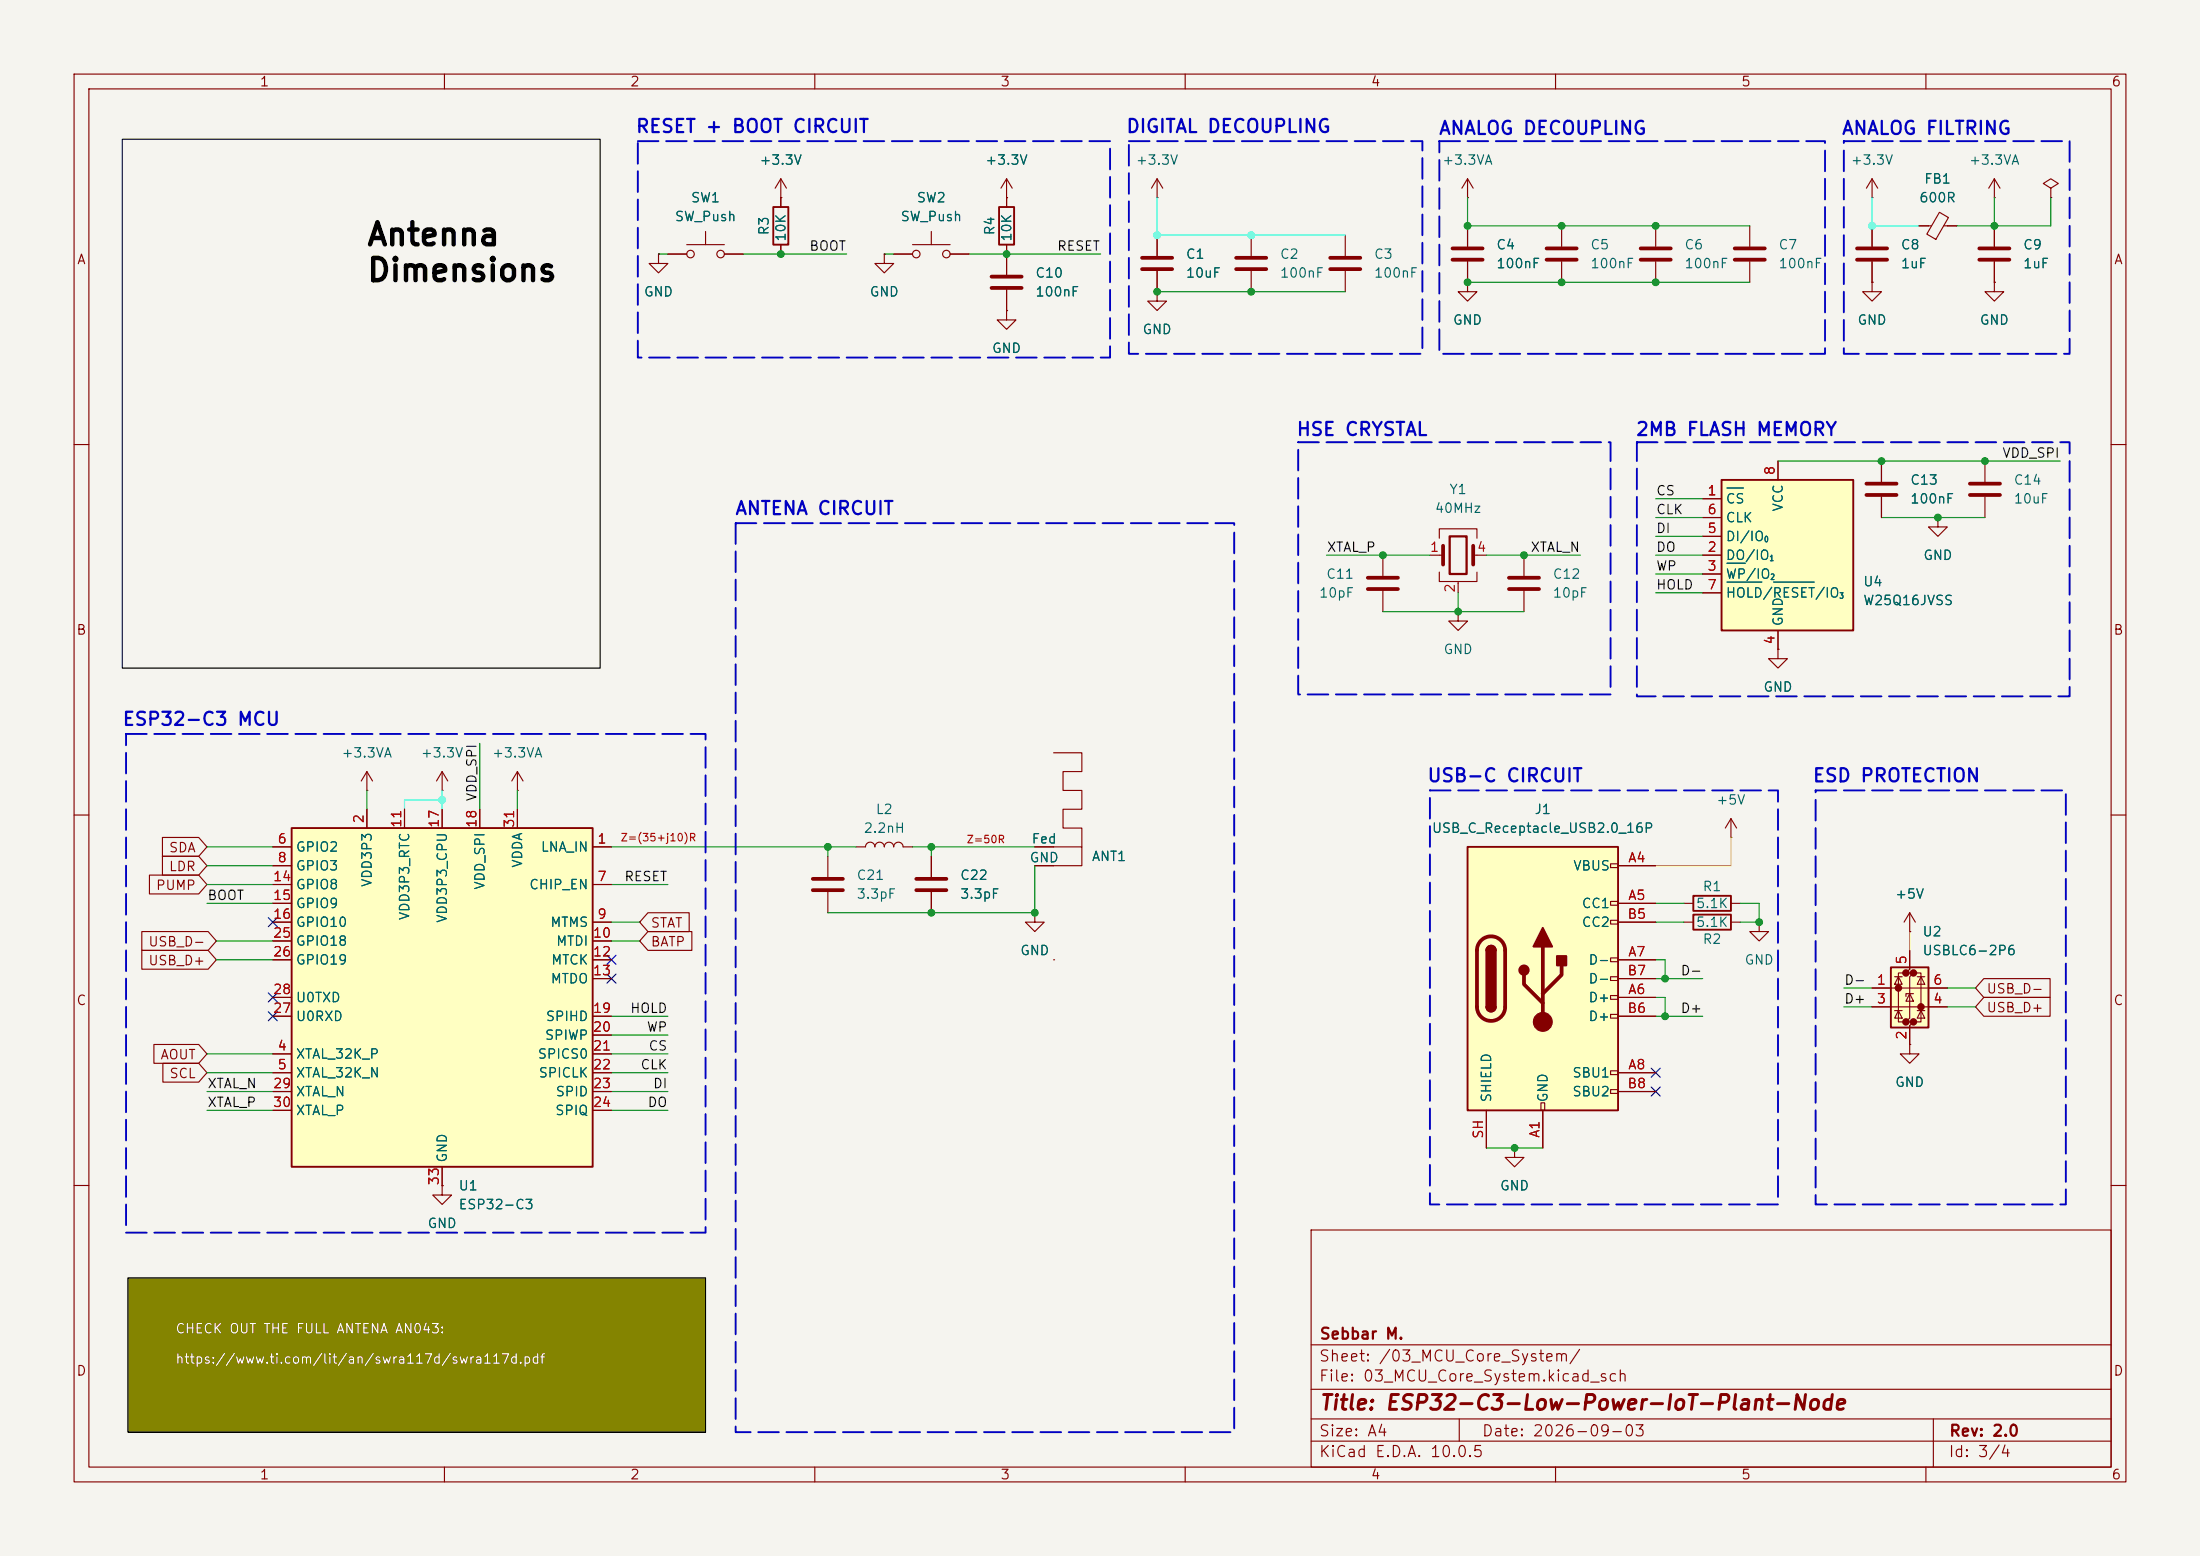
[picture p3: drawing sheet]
<svg xmlns="http://www.w3.org/2000/svg" width="297mm" height="210mm" viewBox="0 0 297 210" stroke-linecap="round" stroke-linejoin="round" font-family="sans-serif">
<path d="M0 0h297v210h-297z" fill="#f5f4ef" stroke="#f5f4ef" stroke-width=".14"/>
<g fill="none" stroke="#840000" stroke-width=".15">
<path d="M10 10h277v190h-277zM12 12h273v186h-273zM60 10v2M110 10v2M160 10v2M210 10v2M260 10v2M10 60h2M285 60h2M10 110h2M285 110h2M10 160h2"/>
<path d="M177 166h108v32h-108zM285 160h2M60 198v2M110 198v2M160 198v2M177 194.5h108M177 191.5h108M177 187.5h108M177 181.5h108M197 191.5v3M210 198v2M260 198v2"/>
<path d="M261 191.5v6.5"/>
</g>
<path d="M17.3 172.5h77.9v20.8h-77.9z" fill="#848400"/>
<path d="M105.4 26.7h.1M105.4 24.1l-.8 1.3M105.4 24.1l.8 1.3M105.4 24.1v2.6" fill="none" stroke="#840000" stroke-width=".15"/>
<path d="M232.4 64.8h17.8v20.3h-17.8z" fill="#ffffc2"/>
<path d="M104.4 27.9h2v5.1h-2zM134.9 27.9h2v5.1h-2zM232.4 64.8h17.8v20.3h-17.8z" fill="none" stroke="#840000" stroke-width=".25"/>
<g fill="none" stroke="#840000" stroke-width=".15">
<path d="M88.9 34.3v1.3h1.3l-1.3 1.2-1.3-1.2h1.3M88.9 34.3h.1M90.2 34.3h2.5M92.7 33h5.1M95.2 31.2v1.8M97.8 34.3h2.5M105.4 26.7v1.2M105.4 33v1.3M119.4 34.3v1.3h1.2l-1.2 1.2-1.3-1.2h1.3M119.4 34.3h.1M120.6 34.3h2.6M123.2 33h5.1"/>
<path d="M125.7 31.2v1.8M128.3 34.3h2.5M135.9 26.7h.1M135.9 24.1l-.8 1.3M135.9 24.1l.8 1.3M135.9 24.1v3.8M135.9 33v4.1M135.9 39.1v2.8M156.2 39.4v1.2h1.3l-1.3 1.3-1.3-1.3h1.3M156.2 39.4h.1M168.9 31.8v2.7M168.9 36.6v2.8"/>
<path d="M181.6 31.8v2.7M181.6 36.6v2.8M198.1 26.7h.1M198.1 24.1v2.6M198.1 30.5v2.8M198.1 35.3v2.8M198.1 24.1l-.7 1.3M198.1 24.1l.8 1.3M135.9 41.9v1.3h1.3l-1.3 1.3-1.3-1.3h1.3M135.9 41.9h.1M229.9 67.3h2.5M229.9 74.9h2.5"/>
<path d="M229.9 77.5h2.5M229.9 72.4h2.5M229.9 69.9h2.5M240 62.2v2.6M261.6 69.9v1.2h1.3l-1.3 1.3-1.3-1.3h1.3M261.6 69.9h.1M229.9 80h2.5M240 87.6v1.3h1.3l-1.3 1.3-1.2-1.3h1.2M240 87.6h.1M240 85.1v2.5M69.8 106.7h.1M69.8 104.1l-.7 1.3"/>
<path d="M69.8 104.1l.8 1.3M69.8 104.1v2.6M111.8 115.6v2.8M115.6 114.3h1.2a.64 .64 0 0 1 .7-.6 .64 .64 0 0 1 .6 .6 .64 .64 0 0 1 .6-.6 .64 .64 0 0 1 .7 .6 .64 .64 0 0 1 .6-.6 .64 .64 0 0 1 .6 .6 .64 .64 0 0 1 .7-.6 .64 .64 0 0 1 .6 .6h1.3M125.7 115.6v2.8M111.8 120.4v2.8M125.7 120.4v2.8M139.7 123.2v1.3h1.3l-1.3 1.2-1.3-1.2h1.3M139.7 123.2h.1M257.8 125.7h.1M257.8 123.2l-.8 1.3M257.8 123.2l.8 1.3"/>
<path d="M257.8 123.2v2.5M204.5 154.9v1.3h1.2l-1.2 1.3-1.3-1.3h1.3M204.5 154.9h.1"/>
<circle cx="93.2" cy="34.3" r=".51"/>
<circle cx="97.3" cy="34.3" r=".51"/>
<circle cx="123.7" cy="34.3" r=".51"/>
<circle cx="127.8" cy="34.3" r=".51"/>
</g>
<path d="M233.1 65.9h2.3M233.1 76h2.5M233.1 78.6h4.8M239.4 78.6h5.5" fill="none" stroke="#006464" stroke-width=".15"/>
<path d="M133.9 37.3h4M133.9 38.9h4M166.9 34.8h4M166.9 36.3h4M179.6 34.8h4M179.6 36.3h4M196.1 33.5h4.1M196.1 35.1h4.1M109.7 118.6h4.1M123.7 118.6h4.1M109.7 120.1h4.1M123.7 120.1h4.1" fill="none" stroke="#840000" stroke-width=".51"/>
<path d="M198.1 114.3h20.3v35.6h-20.3z" fill="#ffffc2"/>
<g fill="none" stroke="#840000" stroke-width=".15">
<path d="M156.2 26.7h.1M156.2 24.1l-.8 1.3M156.2 24.1l.8 1.3M156.2 24.1v2.6M198.1 38.1v1.3h1.3l-1.3 1.2-1.3-1.2h1.3M198.1 38.1h.1M223.5 30.5v2.8M223.5 35.3v2.8M196.8 82.6v1.2h1.3l-1.3 1.3-1.2-1.3h1.2M196.8 82.6h.1M217.4 116.6h1v.5h-1zM218.4 116.8h5.1"/>
<path d="M217.4 121.7h1v.5h-1zM217.4 124.2h1v.5h-1zM217.4 129.3h1v.5h-1zM217.4 131.8h1v.5h-1zM217.4 134.4h1v.5h-1zM217.4 136.9h1v.5h-1zM218.4 121.9h5.1M218.4 134.6h5.1M218.4 129.5h5.1M218.4 124.5h5.1M218.4 137.2h5.1M218.4 132.1h5.1"/>
<path d="M200.7 149.9v5M208 148.8h.5v1.1h-.5zM208.3 149.9v5M217.4 144.5h1v.5h-1zM217.4 147.1h1v.5h-1zM218.4 144.8h5.1M218.4 147.3h5.1M257.8 141v1.2h1.3l-1.3 1.3-1.3-1.3h1.3M257.8 141h.1"/>
</g>
<path d="M198.1 114.3h20.3v35.6h-20.3zM200.7 128.3a.64 .64 0 0 1 .6-.7 .64 .64 0 0 1 .6 .7M200.7 135.9a.64 .64 0 0 0 .6 .6 .64 .64 0 0 0 .6-.6" fill="none" stroke="#840000" stroke-width=".25"/>
<path d="M221.5 33.5h4.1M221.5 35.1h4.1M199.9 126.9a1.9 1.9 0 0 1 2.1-.4 1.9 1.9 0 0 1 1.2 1.8v7.6a1.91 1.91 0 0 1-1.9 1.9 1.91 1.91 0 0 1-1.9-1.9v-7.6a1.9 1.9 0 0 1 .5-1.4zM205.7 131.6v1.2l2.6 2.6M208.3 127.8v10.1M210.8 130.3v1.3l-2.5 2.5" fill="none" stroke="#840000" stroke-width=".51"/>
<g fill="#840000" stroke="#840000" stroke-width=".25">
<path d="M200.7 128.3h1.2v7.6h-1.2z"/>
<path d="M200.8 127.8a.64 .64 0 0 1 .7-.1 .64 .64 0 0 1 .4 .6h-1.2z"/>
<path d="M200.7 135.9h1.2a.64 .64 0 0 1-.6 .6 .64 .64 0 0 1-.6-.6z"/>
<path d="M208.3 125.2l1.2 2.6h-2.5z"/>
<path d="M210.2 129h1.3v1.3h-1.3z"/>
<circle cx="205.7" cy="130.9" r=".63"/>
</g>
<circle cx="208.3" cy="137.9" r="1.27" fill="#840000" stroke="#840000" stroke-width=".15"/>
<path d="M255.3 130.6h5v8.1h-5z" fill="#ffffc2"/>
<g fill="#840000" stroke="#840000" stroke-width=".51">
<circle cx="256.3" cy="133.3" r=".25"/>
<circle cx="257.3" cy="131.3" r=".25"/>
<circle cx="257.3" cy="137.9" r=".25"/>
<circle cx="258.3" cy="131.3" r=".25"/>
<circle cx="258.3" cy="137.9" r=".25"/>
<circle cx="259.3" cy="135.9" r=".25"/>
</g>
<g fill="none" stroke="#840000" stroke-width=".15">
<path d="M156.2 31.8v2.7M156.2 36.6v2.8M210.8 30.5v2.8M210.8 35.3v2.8M205.7 74.9v2.8M205.7 79.8v2.8M139.7 114.3h6.3v2.5h-6.3M142.2 101.6h3.8v2.5h-2.5v2.6h2.5v2.5h-2.5v2.6h2.5v2.5M142.2 129.5h.1M252.7 133.4h10.2M252.7 135.9h10.2M255.8 136.4h1"/>
<path d="M255.8 131.8h1M256.3 131.8l.5 1h-1zM256.3 136.4l.5 1h-1zM257.3 131.3h-1v6.6h1M257.8 128.3v2.5l-.5 .5h1l-.5 .5v5.6l-.5 .5h1l-.5 .5v2.6M257.8 134.1l.5 1h-1zM258.3 134.1h-1v.4M258.3 131.3h1v6.6h-1M258.8 136.4h1M258.8 131.8h1M259.3 131.8l.5 1h-1zM259.3 136.4l.5 1h-1z"/>
</g>
<path d="M255.3 130.6h5v8.1h-5z" fill="none" stroke="#840000" stroke-width=".25"/>
<path d="M154.2 34.8h4M154.2 36.3h4M208.8 33.5h4.1M208.8 35.1h4.1M203.7 78h4.1M203.7 79.5h4.1" fill="none" stroke="#840000" stroke-width=".51"/>
<path d="M39.4 111.8h40.6v45.7h-40.6z" fill="#ffffc2"/>
<path d="M39.4 111.8h40.6v45.7h-40.6zM228.6 120.9h5.1v2h-5.1zM228.6 123.4h5.1v2.1h-5.1z" fill="none" stroke="#840000" stroke-width=".25"/>
<g fill="none" stroke="#840000" stroke-width=".15">
<path d="M88.9 34.3h.1M90.2 34.3h2.5M97.8 34.3h2.5M105.4 26.7h.1M105.4 26.7v1.2M105.4 33v1.3M119.4 34.3h.1M120.6 34.3h2.6M128.3 34.3h2.5M135.9 26.7h.1M135.9 26.7v1.2M135.9 33v4.1"/>
<path d="M135.9 39.1v2.8M156.2 39.4h.1M156.2 31.8v2.7M156.2 36.6v2.8M198.1 38.1h.1M198.1 30.5v2.8M198.1 35.3v2.8M236.2 30.5v2.8M236.2 35.3v2.8M252.7 38.1v1.3h1.3l-1.3 1.2-1.2-1.2h1.2M252.7 38.1h.1M252.7 26.7h.1"/>
<path d="M252.7 24.1v2.6M252.7 30.5v2.8M252.7 35.3v2.8M252.7 24.1l-.7 1.3M252.7 24.1l.8 1.3M259.1 30.5h1.6M261.8 28.7l1.2 .7-1.7 2.9-1.2-.7zM262.4 30.5h1.8M269.2 38.1v1.3h1.3l-1.3 1.2-1.2-1.2h1.2M269.2 38.1h.1M269.2 26.7h.1M269.2 24.1v2.6"/>
<path d="M269.2 30.5v2.8M269.2 35.3v2.8M269.2 24.1l-.7 1.3M269.2 24.1l.8 1.3M276.9 25.4l1-.6-1-.7-1.1 .7 1.1 .6v1.3M276.9 26.7h.1M135.9 41.9h.1M186.7 74.9v2.8M186.7 79.8v2.8M193 74.9h1.8M194.3 72.6v-1.2h5.1v1.2M194.3 77.2v1.3h5.1v-1.3"/>
<path d="M196.8 78.5v1.5M198.9 74.9h1.8M229.9 74.9h2.5M229.9 67.3h2.5M229.9 77.5h2.5M229.9 72.4h2.5M229.9 69.9h2.5M240 62.2v2.6M254 62.2v2.8M254 67.1v2.8M261.6 69.9h.1M268 62.2v2.8"/>
<path d="M268 67.1v2.8M229.9 80h2.5M240 87.6h.1M240 85.1v2.5M20.2 118.1h6.6l1.1 1.3-1.1 1.3h-6.6zM21.9 113h4.9l1.1 1.3-1.1 1.3h-4.9zM21.9 115.6h4.9l1.1 1.2-1.1 1.3h-4.9zM36.8 114.3h2.6M36.8 119.4h2.6M36.8 116.8h2.6M49.5 106.7h.1M49.5 104.1v2.6"/>
<path d="M49.5 109.2v2.6M49.5 104.1l-.7 1.3M49.5 104.1l.8 1.3M54.6 109.2v2.6M59.7 106.7h.1M59.7 104.1v2.6M59.7 109.2v2.6M59.7 104.1l-.8 1.3M59.7 104.1l.8 1.3M64.8 109.2v2.6M69.8 109.2v2.6M80 114.3h2.5"/>
<path d="M80 119.4h2.5M125.7 115.6v2.8M139.7 114.3h2.5M139.7 116.8h2.5M218.4 116.8h5.1M233.7 113h.1M233.7 110.5l-.8 1.3M233.7 110.5l.7 1.3M233.7 110.5v2.5M19.1 125.7h9l1.1 1.3-1.1 1.3h-9zM19.1 128.3h9l1.1 1.2-1.1 1.3h-9zM36.8 124.5h2.6"/>
<path d="M36.8 127h2.6M36.8 129.5h2.6M36.8 121.9h2.6M36.8 137.2h2.6M36.8 134.6h2.6M80 124.5h2.5M80 127h2.5M80 129.5h2.5M80 132.1h2.5M80 137.2h2.5M80 139.7h2.5M87.5 125.7h5.9v2.6h-5.9l-1.1-1.3z"/>
<path d="M87.5 123.2h5.5v2.5h-5.5l-1.1-1.2zM125.7 120.4v2.8M139.7 123.2h.1M218.4 124.5h5.1M218.4 129.5h5.1M218.4 132.1h5.1M218.4 121.9h5.1M218.4 137.2h5.1M218.4 134.6h5.1M227.3 124.5h1.3M227.3 121.9h1.3M233.7 124.5h1.2"/>
<path d="M233.7 121.9h1.2M237.5 124.5v1.2h1.3l-1.3 1.3-1.3-1.3h1.3M237.5 124.5h.1M252.7 133.4h2.6M252.7 135.9h2.6M257.8 125.7h.1M257.8 128.3v2.5M257.8 138.4v2.6M260.3 133.4h2.6M260.3 135.9h2.6M267.8 132.1h9v2.5h-9l-1.1-1.2zM267.8 134.6h9v2.6h-9l-1.1-1.3z"/>
<path d="M20.8 141h6l1.1 1.2-1.1 1.3h-6zM22 143.5h4.8l1.1 1.3-1.1 1.3h-4.8zM36.8 142.2h2.6M36.8 144.8h2.6M36.8 147.3h2.6M36.8 149.9h2.6M59.7 157.5v2.5M80 142.2h2.5M80 144.8h2.5M80 147.3h2.5M80 149.9h2.5M200.7 149.9v5"/>
<path d="M204.5 154.9h.1M208.3 149.9v5M218.4 144.8h5.1M218.4 147.3h5.1M257.8 141h.1M59.7 160v1.3h1.3l-1.3 1.3-1.3-1.3h1.3M59.7 160h.1"/>
</g>
<g fill="none" stroke="#840000" stroke-width=".51">
<path d="M234.2 33.5h4.1M234.2 35.1h4.1M250.7 33.5h4.1M250.7 35.1h4.1M267.2 33.5h4.1M267.2 35.1h4.1M184.7 78h4M184.7 79.5h4M194.8 73.7v2.5M198.9 73.7v2.5M252 65.3h4M252 66.8h4"/>
<path d="M265.9 65.3h4.1M265.9 66.8h4.1"/>
</g>
<path d="M195.7 72.4h2.3v5.1h-2.3z" fill="none" stroke="#840000" stroke-width=".3"/>
<g fill="none" stroke="#009600" stroke-width=".15">
<path d="M88.9 34.3h1.3M100.3 34.3h14M119.4 34.3h1.2M130.8 34.3h17.8M156.2 39.4h25.4M198.1 26.7v3.8h38.1M198.1 38.1h38.1M269.2 26.7v3.8M276.9 26.7v3.8h-12.7M179.1 74.9h13.9M200.7 74.9h12.7M223.5 74.9h6.4"/>
<path d="M223.5 69.9h6.4M223.5 77.5h6.4M223.5 72.4h6.4M223.5 67.3h6.4M240 62.2h38.1M254 69.9h14M186.7 82.6h19M196.8 80v2.6M223.5 80h6.4M27.9 114.3h8.9M27.9 119.4h8.9M27.9 116.8h8.9"/>
<path d="M49.5 106.7v2.5M64.8 100.3v8.9M69.8 106.7v2.5M82.5 114.3h33.1M82.5 119.4h7.7M111.8 114.3v1.3M123.2 114.3h16.5M125.7 114.3v1.3M139.7 116.8v6.4h-27.9M27.9 121.9h8.9M29.2 127h7.6M29.2 129.5h7.6"/>
<path d="M82.5 127h3.9M82.5 137.2h7.7M82.5 124.5h3.9M82.5 139.7h7.7M223.5 121.9h3.8M223.5 129.5h1.3v2.6M223.5 134.6h1.3v2.6M223.5 137.2h6.4M223.5 124.5h3.8M223.5 132.1h6.4M234.9 121.9h2.6v2.6h-2.6M248.9 135.9h3.8"/>
<path d="M248.9 133.4h3.8M262.9 135.9h3.8M262.9 133.4h3.8M27.9 147.3h8.9M27.9 149.9h8.9M27.9 144.8h8.9M27.9 142.2h8.9M82.5 147.3h7.7M82.5 149.9h7.7M82.5 144.8h7.7M82.5 142.2h7.7M200.7 154.9h7.6"/>
</g>
<path d="M156.2 26.7v5.1h25.4M252.7 26.7v3.8h6.4M59.7 106.7v2.5M59.7 108h-5.1v1.2" fill="none" stroke="#00ffe5" stroke-width=".15"/>
<path d="M233.7 113v3.8h-10.2M257.8 125.7v2.6" fill="none" stroke="#ffe100" stroke-width=".15"/>
<g fill="none" stroke="#000084" stroke-width=".15">
<path d="M36.2 123.9l1.2 1.2M36.2 134l1.2 1.2M36.2 136.6l1.2 1.2M37.4 123.9l-1.2 1.2M37.4 134l-1.2 1.2M37.4 136.6l-1.2 1.2M81.9 128.9l1.3 1.2M81.9 131.5l1.3 1.2M83.2 128.9l-1.3 1.2M83.2 131.5l-1.3 1.2M222.9 144.2l1.2 1.2M222.9 146.7l1.2 1.2"/>
<path d="M224.1 144.2l-1.2 1.2M224.1 146.7l-1.2 1.2"/>
</g>
<path d="M16.5 18.8h64.5v71.4h-64.5zM17.3 172.5h77.9v20.8h-77.9z" fill="none" stroke="#000" stroke-width=".15"/>
<path d="M86.1 19.1h63.8v29.2h-63.8zM152.4 19.1h39.6v28.7h-39.6zM194.3 19.1h52.1v28.7h-52.1zM248.9 19.1h30.5v28.7h-30.5zM175.3 59.7h42.1v34h-42.1zM221 59.7h58.4v34.3h-58.4zM99.3 70.6h67.3v122.7h-67.3zM17 99.1h78.2v67.3h-78.2zM193 106.7h47v55.9h-47zM245.1 106.7h33.8v55.9h-33.8z" fill="none" stroke="#0000c2" stroke-width=".25" stroke-dasharray="2.8 1"/>
<path d="M233.1 65.9h2.3M233.1 76h2.5M233.1 78.6h4.8M239.4 78.6h5.5" fill="none" stroke="#006464" stroke-width=".15"/>
<g fill="#00ffe5" stroke="#00ffe5" stroke-width=".14">
<circle cx="156.2" cy="31.8" r=".46"/>
<circle cx="168.9" cy="31.8" r=".46"/>
<circle cx="59.7" cy="108" r=".46"/>
<circle cx="252.7" cy="30.5" r=".46"/>
</g>
<g fill="#009600" stroke="#009600" stroke-width=".14">
<circle cx="156.2" cy="39.4" r=".46"/>
<circle cx="168.9" cy="39.4" r=".46"/>
<circle cx="105.4" cy="34.3" r=".46"/>
<circle cx="135.9" cy="34.3" r=".46"/>
<circle cx="125.7" cy="123.2" r=".46"/>
<circle cx="125.7" cy="114.3" r=".46"/>
<circle cx="111.8" cy="114.3" r=".46"/>
<circle cx="139.7" cy="123.2" r=".46"/>
<circle cx="204.5" cy="154.9" r=".46"/>
<circle cx="224.8" cy="132.1" r=".46"/>
<circle cx="224.8" cy="137.2" r=".46"/>
<circle cx="237.5" cy="124.5" r=".46"/>
<circle cx="223.5" cy="38.1" r=".46"/>
<circle cx="186.7" cy="74.9" r=".46"/>
<circle cx="210.8" cy="30.5" r=".46"/>
<circle cx="198.1" cy="30.5" r=".46"/>
<circle cx="196.8" cy="82.6" r=".46"/>
<circle cx="205.7" cy="74.9" r=".46"/>
<circle cx="223.5" cy="30.5" r=".46"/>
<circle cx="210.8" cy="38.1" r=".46"/>
<circle cx="198.1" cy="38.1" r=".46"/>
<circle cx="261.6" cy="69.9" r=".46"/>
<circle cx="254" cy="62.2" r=".46"/>
<circle cx="269.2" cy="30.5" r=".46"/>
<circle cx="268" cy="62.2" r=".46"/>
</g>
<g font-size="3">
<text x="49.4" y="33.9">Antenna</text>
<text x="49.4" y="38.7">Dimensions</text>
</g>
<text font-size="2" fill="#840000" x="178" y="190.8">Title: ESP32-C3-Low-Power-IoT-Plant-Node</text>
<g font-size="1.8" fill="#0000c2">
<text x="85.7" y="18.4">RESET + BOOT CIRCUIT</text>
<text x="151.9" y="18.4">DIGITAL DECOUPLING</text>
<text x="194.1" y="18.6">ANALOG DECOUPLING</text>
<text x="248.5" y="18.6">ANALOG FILTRING</text>
<text x="174.9" y="59.3">HSE CRYSTAL</text>
<text x="220.7" y="59.3">2MB FLASH MEMORY</text>
<text x="99.1" y="69.9">ANTENA CIRCUIT</text>
<text x="16.4" y="98.4">ESP32-C3 MCU</text>
<text x="192.6" y="106">USB-C CIRCUIT</text>
<text x="244.6" y="106">ESD PROTECTION</text>
</g>
<g font-size="1.5" fill="#840000">
<text x="178" y="184.1">Sheet: /03_MCU_Core_System/</text>
<text x="178" y="181.1">Sebbar M.</text>
<text x="178" y="186.8">File: 03_MCU_Core_System.kicad_sch</text>
<text x="178" y="197">KiCad E.D.A. 10.0.5</text>
<text x="178" y="194.2">Size: A4</text>
<text x="200" y="194.2">Date: 2026-09-03</text>
<text x="263" y="197">Id: 3/4</text>
<text x="263" y="194.2">Rev: 2.0</text>
</g>
<g font-size="1.3" fill="#840000">
<text x="35" y="12">1</text>
<text x="85" y="12">2</text>
<text x="135" y="12">3</text>
<text x="185" y="12">4</text>
<text x="235" y="12">5</text>
<text x="285" y="12">6</text>
<text x="10.3" y="36">A</text>
<text x="285.3" y="36">A</text>
<text x="10.2" y="86">B</text>
<text x="285.2" y="86">B</text>
<text x="22.7" y="115.4">SDA</text>
<text x="22.7" y="117.9">LDR</text>
<text x="21" y="120.4">PUMP</text>
<text x="87.8" y="125.5">STAT</text>
<text x="19.9" y="128.1">USB_D-</text>
<text x="19.9" y="130.6">USB_D+</text>
<text x="87.8" y="128.1">BATP</text>
<text x="10.2" y="136">C</text>
<text x="268.1" y="134.4">USB_D-</text>
<text x="268.1" y="136.9">USB_D+</text>
<text x="285.2" y="136">C</text>
<text x="21.6" y="143.3">AOUT</text>
<text x="22.8" y="145.8">SCL</text>
<text x="10.2" y="186">D</text>
<text x="285.2" y="186">D</text>
<text x="35" y="200">1</text>
<text x="85" y="200">2</text>
<text x="135" y="200">3</text>
<text x="185" y="200">4</text>
<text x="235" y="200">5</text>
<text x="285" y="200">6</text>
</g>
<g font-size="1.3" fill="#006464">
<text x="102.4" y="22.6">+3.3V</text>
<text x="132.9" y="22.6">+3.3V</text>
<text x="153.2" y="22.6">+3.3V</text>
<text x="194.6" y="22.6">+3.3VA</text>
<text x="249.8" y="22.6">+3.3V</text>
<text x="265.7" y="22.6">+3.3VA</text>
<text x="93.2" y="27.6">SW1</text>
<text x="123.7" y="27.6">SW2</text>
<text x="259" y="27.6">600R</text>
<text x="259.7" y="25.1">FB1</text>
<text x="91" y="30.2">SW_Push</text>
<text x="104.1" y="31.8" transform="rotate(-90 104.1 31.8)">R3</text>
<text x="106.4" y="32.7" transform="rotate(-90 106.4 32.7)">10K</text>
<text x="121.5" y="30.2">SW_Push</text>
<text x="134.6" y="31.8" transform="rotate(-90 134.6 31.8)">R4</text>
<text x="136.9" y="32.7" transform="rotate(-90 136.9 32.7)">10K</text>
<text x="160" y="35.3">C1</text>
<text x="172.7" y="35.3">C2</text>
<text x="185.4" y="35.3">C3</text>
<text x="201.9" y="34">C4</text>
<text x="214.6" y="34">C5</text>
<text x="227.3" y="34">C6</text>
<text x="240" y="34">C7</text>
<text x="256.5" y="34">C8</text>
<text x="273" y="34">C9</text>
<text x="86.8" y="40.3">GND</text>
<text x="117.3" y="40.3">GND</text>
<text x="139.7" y="37.8">C10</text>
<text x="139.7" y="40.3">100nF</text>
<text x="160" y="37.8">10uF</text>
<text x="172.7" y="37.8">100nF</text>
<text x="185.4" y="37.8">100nF</text>
<text x="201.9" y="36.5">100nF</text>
<text x="214.6" y="36.5">100nF</text>
<text x="227.3" y="36.5">100nF</text>
<text x="240" y="36.5">100nF</text>
<text x="256.5" y="36.5">1uF</text>
<text x="273" y="36.5">1uF</text>
<text x="133.8" y="48">GND</text>
<text x="154.1" y="45.4">GND</text>
<text x="196.1" y="44.1">GND</text>
<text x="250.7" y="44.1">GND</text>
<text x="267.2" y="44.1">GND</text>
<text x="257.8" y="65.7">C13</text>
<text x="271.8" y="65.7">C14</text>
<text x="193.6" y="69.5">40MHz</text>
<text x="195.6" y="67">Y1</text>
<text x="232.9" y="68.3">CS</text>
<text x="232.9" y="70.8">CLK</text>
<text x="241" y="69.1" transform="rotate(-90 241 69.1)">VCC</text>
<text x="257.8" y="68.3">100nF</text>
<text x="271.8" y="68.3">10uF</text>
<text x="232.9" y="75.9">DO/IO</text>
<text x="232.9" y="73.4">DI/IO</text>
<text x="259.6" y="75.9">GND</text>
<text x="178" y="81">10pF</text>
<text x="179" y="78.4">C11</text>
<text x="209.5" y="78.4">C12</text>
<text x="209.5" y="81">10pF</text>
<text x="232.9" y="78.4">WP/IO</text>
<text x="232.9" y="81">HOLD/RESET/IO</text>
<text x="251.4" y="79.4">U4</text>
<text x="251.4" y="82">W25Q16JVSS</text>
<text x="194.8" y="88.6">GND</text>
<text x="241" y="84.6" transform="rotate(-90 241 84.6)">GND</text>
<text x="238" y="93.7">GND</text>
<text x="46" y="102.6">+3.3VA</text>
<text x="56.7" y="102.6">+3.3V</text>
<text x="66.3" y="102.6">+3.3VA</text>
<text x="116.5" y="112.7">2.2nH</text>
<text x="118.1" y="110.2">L2</text>
<text x="193.2" y="112.7">USB_C_Receptacle_USB2.0_16P</text>
<text x="207.1" y="110.2">J1</text>
<text x="231.6" y="108.9">+5V</text>
<text x="39.9" y="115.3">GPIO2</text>
<text x="39.9" y="117.8">GPIO3</text>
<text x="50.5" y="119.8" transform="rotate(-90 50.5 119.8)">VDD3P3</text>
<text x="70.8" y="117.2" transform="rotate(-90 70.8 117.2)">VDDA</text>
<text x="72.9" y="115.3">LNA_IN</text>
<text x="115.6" y="119.1">C21</text>
<text x="129.5" y="119.1">C22</text>
<text x="138.9" y="116.7">GND</text>
<text x="139.2" y="114.2">Fed</text>
<text x="147.3" y="116.5">ANT1</text>
<text x="212.3" y="117.8">VBUS</text>
<text x="39.9" y="120.3">GPIO8</text>
<text x="39.9" y="122.9">GPIO9</text>
<text x="39.9" y="125.4">GPIO10</text>
<text x="55.6" y="124.3" transform="rotate(-90 55.6 124.3)">VDD3P3_RTC</text>
<text x="60.7" y="124.7" transform="rotate(-90 60.7 124.7)">VDD3P3_CPU</text>
<text x="65.7" y="120.2" transform="rotate(-90 65.7 120.2)">VDD_SPI</text>
<text x="71.4" y="120.3">CHIP_EN</text>
<text x="74.2" y="125.4">MTMS</text>
<text x="115.6" y="121.6">3.3pF</text>
<text x="129.5" y="121.6">3.3pF</text>
<text x="213.4" y="122.9">CC1</text>
<text x="213.4" y="125.4">CC2</text>
<text x="228.9" y="122.9">5.1K</text>
<text x="228.9" y="125.4">5.1K</text>
<text x="229.8" y="120.6">R1</text>
<text x="255.7" y="121.6">+5V</text>
<text x="39.9" y="128">GPIO18</text>
<text x="39.9" y="130.5">GPIO19</text>
<text x="74.3" y="130.5">MTCK</text>
<text x="75" y="128">MTDI</text>
<text x="137.6" y="129.2">GND</text>
<text x="214.4" y="130.5">D-</text>
<text x="229.8" y="127.7">R2</text>
<text x="235.4" y="130.5">GND</text>
<text x="259.4" y="126.7">U2</text>
<text x="259.4" y="129.2">USBLC6-2P6</text>
<text x="39.9" y="135.6">U0TXD</text>
<text x="74.3" y="133">MTDO</text>
<text x="214.4" y="135.6">D+</text>
<text x="214.4" y="133">D-</text>
<text x="39.9" y="143.2">XTAL_32K_P</text>
<text x="39.9" y="138.1">U0RXD</text>
<text x="72.5" y="143.2">SPICS0</text>
<text x="73.5" y="140.7">SPIWP</text>
<text x="73.6" y="138.1">SPIHD</text>
<text x="214.4" y="138.1">D+</text>
<text x="39.9" y="145.7">XTAL_32K_N</text>
<text x="39.9" y="148.3">XTAL_N</text>
<text x="72.6" y="145.7">SPICLK</text>
<text x="74.9" y="148.3">SPID</text>
<text x="201.6" y="148.9" transform="rotate(-90 201.6 148.9)">SHIELD</text>
<text x="209.2" y="148.9" transform="rotate(-90 209.2 148.9)">GND</text>
<text x="212.2" y="145.7">SBU1</text>
<text x="212.2" y="148.3">SBU2</text>
<text x="255.7" y="147">GND</text>
<text x="39.9" y="150.8">XTAL_P</text>
<text x="74.9" y="150.8">SPIQ</text>
<text x="60.7" y="157" transform="rotate(-90 60.7 157)">GND</text>
<text x="61.8" y="161">U1</text>
<text x="202.4" y="161">GND</text>
<text x="57.6" y="166.1">GND</text>
<text x="61.8" y="163.5">ESP32-C3</text>
</g>
<g font-size="1.3" fill="#0f0f0f">
<text x="109.2" y="34.2">BOOT</text>
<text x="142.6" y="34.2">RESET</text>
<text x="270.2" y="62.1">VDD_SPI</text>
<text x="223.5" y="69.7">CLK</text>
<text x="223.5" y="67.2">CS</text>
<text x="179" y="74.8">XTAL_P</text>
<text x="206.5" y="74.8">XTAL_N</text>
<text x="223.5" y="77.3">WP</text>
<text x="223.5" y="74.8">DO</text>
<text x="223.5" y="72.3">DI</text>
<text x="223.5" y="79.9">HOLD</text>
<text x="64.6" y="108.2" transform="rotate(-90 64.6 108.2)">VDD_SPI</text>
<text x="84.2" y="119.3">RESET</text>
<text x="27.9" y="121.8">BOOT</text>
<text x="226.8" y="132">D-</text>
<text x="85" y="137">HOLD</text>
<text x="226.8" y="137">D+</text>
<text x="248.9" y="133.2">D-</text>
<text x="248.9" y="135.8">D+</text>
<text x="87.2" y="139.6">WP</text>
<text x="87.5" y="142.1">CS</text>
<text x="27.9" y="147.2">XTAL_N</text>
<text x="27.9" y="149.7">XTAL_P</text>
<text x="86.4" y="144.7">CLK</text>
<text x="87.3" y="149.7">DO</text>
<text x="88.1" y="147.2">DI</text>
</g>
<g font-size="1.3" fill="#a90000">
<text x="239.9" y="64.2" transform="rotate(-90 239.9 64.2)">8</text>
<text x="230.4" y="67.2">1</text>
<text x="230.4" y="69.7">6</text>
<text x="192.9" y="74.8">1</text>
<text x="199.3" y="74.8">4</text>
<text x="230.4" y="74.8">2</text>
<text x="230.4" y="77.3">3</text>
<text x="230.4" y="72.3">5</text>
<text x="196.7" y="80.1" transform="rotate(-90 196.7 80.1)">2</text>
<text x="230.4" y="79.9">7</text>
<text x="239.9" y="87.1" transform="rotate(-90 239.9 87.1)">4</text>
<text x="49.4" y="111.2" transform="rotate(-90 49.4 111.2)">2</text>
<text x="54.5" y="111.8" transform="rotate(-90 54.5 111.8)">11</text>
<text x="59.6" y="111.8" transform="rotate(-90 59.6 111.8)">17</text>
<text x="64.6" y="111.8" transform="rotate(-90 64.6 111.8)">18</text>
<text x="69.7" y="111.8" transform="rotate(-90 69.7 111.8)">31</text>
<text x="36.8" y="119.2">14</text>
<text x="37.4" y="114.2">6</text>
<text x="37.4" y="116.7">8</text>
<text x="80.5" y="114.2">1</text>
<text x="80.5" y="119.2">7</text>
<text x="219.7" y="116.7">A4</text>
<text x="36.8" y="121.8">15</text>
<text x="36.8" y="124.3">16</text>
<text x="80.5" y="124.3">9</text>
<text x="219.6" y="124.3">B5</text>
<text x="219.7" y="121.8">A5</text>
<text x="36.8" y="126.9">25</text>
<text x="36.8" y="129.4">26</text>
<text x="79.9" y="126.9">10</text>
<text x="79.9" y="129.4">12</text>
<text x="79.9" y="131.9">13</text>
<text x="219.6" y="131.9">B7</text>
<text x="219.7" y="129.4">A7</text>
<text x="257.7" y="130.3" transform="rotate(-90 257.7 130.3)">5</text>
<text x="36.8" y="137">27</text>
<text x="36.8" y="134.5">28</text>
<text x="79.9" y="137">19</text>
<text x="219.6" y="137">B6</text>
<text x="219.7" y="134.5">A6</text>
<text x="253.3" y="133.2">1</text>
<text x="253.3" y="135.8">3</text>
<text x="260.9" y="135.8">4</text>
<text x="260.9" y="133.2">6</text>
<text x="37.4" y="142.1">4</text>
<text x="79.9" y="139.6">20</text>
<text x="79.9" y="142.1">21</text>
<text x="257.7" y="140.4" transform="rotate(-90 257.7 140.4)">2</text>
<text x="36.8" y="147.2">29</text>
<text x="36.8" y="149.7">30</text>
<text x="37.4" y="144.6">5</text>
<text x="79.9" y="144.6">22</text>
<text x="79.9" y="147.2">23</text>
<text x="79.9" y="149.7">24</text>
<text x="219.6" y="147.2">B8</text>
<text x="219.7" y="144.6">A8</text>
<text x="200.5" y="153.8" transform="rotate(-90 200.5 153.8)">SH</text>
<text x="208.1" y="153.7" transform="rotate(-90 208.1 153.7)">A1</text>
<text x="59.6" y="160.1" transform="rotate(-90 59.6 160.1)">33</text>
</g>
<g font-size="1.3" fill="#fff">
<text x="23.6" y="180.3">CHECK OUT THE FULL ANTENA AN043:</text>
<text x="23.6" y="184.4">https://www.ti.com/lit/an/swra117d/swra117d.pdf</text>
</g>
<g font-size="1" fill="#f00">
<text x="83.7" y="113.8">Z=(35+j10)R</text>
<text x="130.4" y="114.1">Z=50R</text>
</g>
<g font-size=".8" fill="#006464">
<text x="238.1" y="73.4">0</text>
<text x="238.8" y="75.9">1</text>
<text x="238.9" y="78.4">2</text>
<text x="248.3" y="81">3</text>
</g>
</svg>
